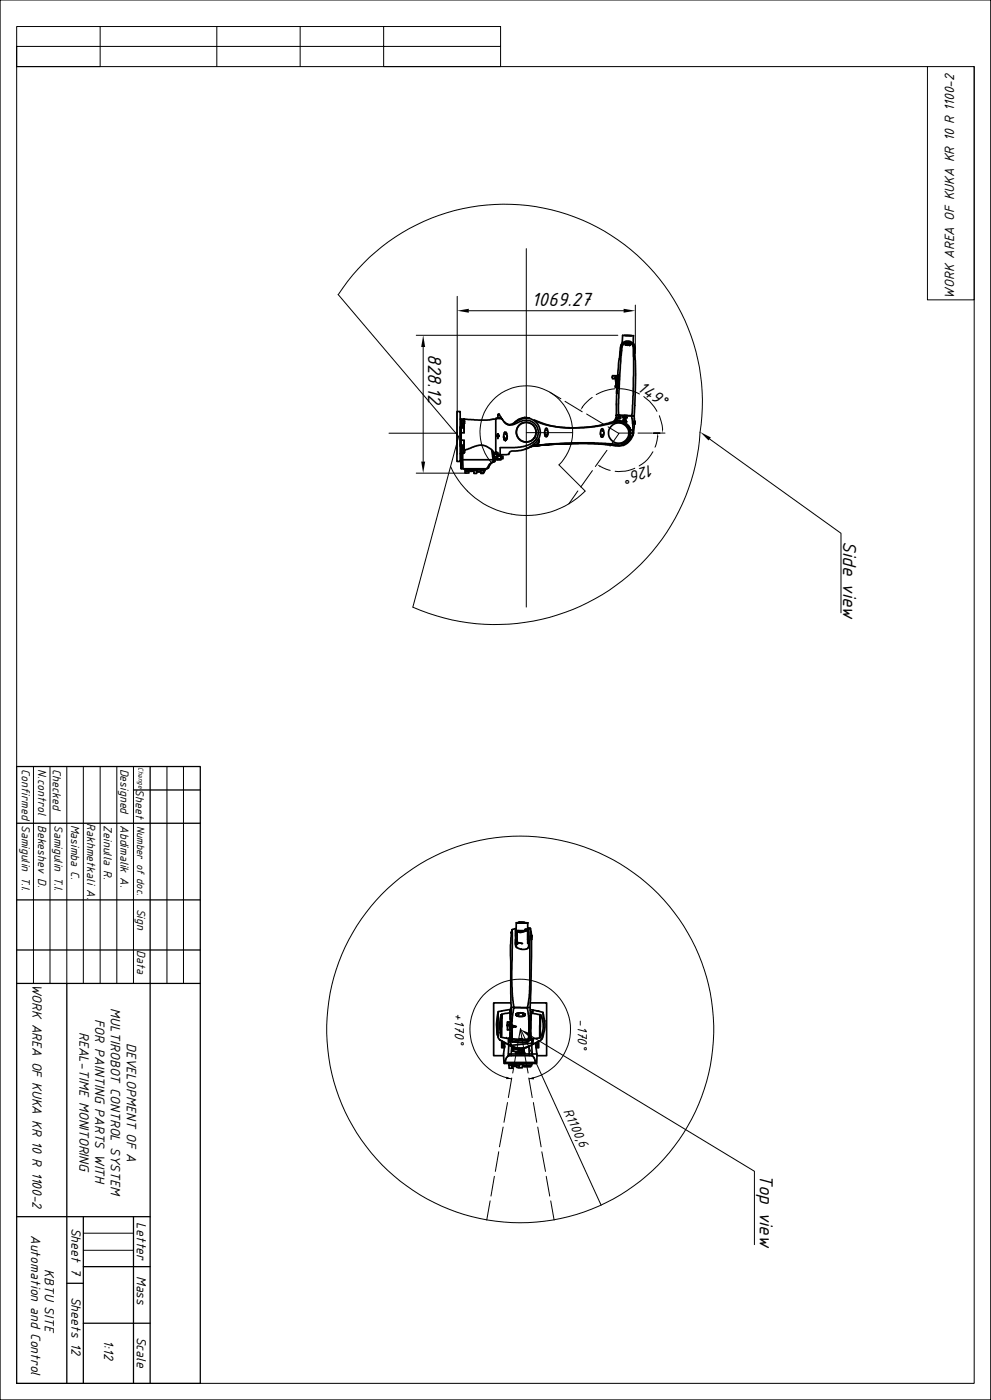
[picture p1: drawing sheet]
<svg xmlns="http://www.w3.org/2000/svg" width="297mm" height="420mm" viewBox="0 0 297 420" stroke-linecap="round" stroke-linejoin="round" font-family="sans-serif">
<g fill="none" stroke="#000" stroke-width=".38">
<path d="M5 230h55v185M40 237h20M45 230v185M5 247h55M5 270h55M5 295h55M5 285h55M20 295v120M5 365h40M25 380h20M25 365v50M40 365v50"/>
<path d="M20 385h5M25 397h20"/>
</g>
<g fill="none" stroke="#000" stroke-width=".3">
<path d="M0 0h296.9v419.9h-296.9zM30 8v12h-25M65 8v12M90 8v12M115 8v12h35v-12h-145v12v-6.1h145M278 20v70h14v-70M157.7 74.6v107.5M101.3 88.3l36.2 42.6-13.8 51.3a61.4 61.4 0 0 0 86.1-52.5 59.3 59.3 0 0 0-37.5-64.6 59.3 59.3 0 0 0-71 23.3M137 88.9v47.4M140.5 93.2h46.4M190.4 91.5v14.6M124.8 100.6h60.4"/>
<path d="M126.8 104.1v34.4M164.8 117.7l3.3 1.9M177.5 119.2l-1.6 1.3-1.4 1.6M184.4 116.6l-3.2 .7-2.5 1.1M185.9 116.6l3.5 .6 2.2 1M193 119l1.7 1.4 2.2 3M116.6 130h20.3M147.4 138.9a13.9 13.9 0 0 1 .9-19.4 13.9 13.9 0 0 1 19.4 .5 13.9 13.9 0 0 1-.1 19.4l7.8 7.9M155.7 131.8h.1M157.7 129.8h13.9M159.8 131.8l.1 .1M169.3 120.4l5.2 3.1"/>
<path d="M175.8 124.2l5.2 3.1M180 140l2.9 1.1M181.9 135.1l-3.5 4.9M182.2 128.1l3.3 1.9-2.7 3.9M182.6 131.2h.1M182.7 128.5v.1M185.5 129.9h4.2M191.2 129.9h4.3M195.7 135.6a10.7 10.7 0 0 1-4.1 4.2M197.1 131.2l-.8 3M197.6 124.7l1 4M197.8 129.9h-2h3.5"/>
<path d="M212.7 131.7l39.4 28.3v23.9M124.8 141.9h15.2M135.1 140a24.6 24.6 0 0 0 18.1 14.2M140.1 147.3h.1M173.2 147.3l-2.7 3.9M175.3 147.4a24.6 24.6 0 0 1-22 6.8M177.5 141.2l-3.4 4.9M190.2 140.5a10.7 10.7 0 0 1-5.8 .9M5 230v185h287v-395h-287v395h55M10 230v65M15 230v65M20 230v65"/>
<path d="M25 230v65M30 230v65M35 230v65M40 230v65M50 230v65M55 230v65M154.7 316l-1 5.9M154.9 314.5l1.1-5.7 1 5.7M156 308.5l24.2 53.1M157.2 316l1.1 5.9M158.9 310.6l67.2 40.8v22M150.8 338.1l-1.1 5.9"/>
<path d="M152.1 330.8l-1.1 5.9M153.4 323.4l-1 5.9M158.5 323.4l1 5.9M158.6 323.6a15.1 15.1 0 0 0 9.7-23.2 15.1 15.1 0 0 0-25.1 .2 15.1 15.1 0 0 0 10.1 23.1M159.9 330.8l1 5.9M161.2 338.1l1 5.9M148.2 352.9l-1 5.9M149.5 345.5l-1 5.9M162.4 345.5l1.1 5.9M163.7 352.9l1.1 5.9M25 370h14.8M25 375.1h14.8"/>
<path d="M146.9 360.3l-1 5.7M165.1 360.3l1 5.7"/>
<circle cx="155.9" cy="308.8" r="58"/>
</g>
<g fill="none" stroke="#000" stroke-width=".51">
<path d="M183.6 113.1v.1M184.6 113.7v.6zM184.6 113.7v.6M184.6 115.7h-.2v.5h.8M184.6 114.3h.6l.1-1.7-.1 3.9 .4-1.1-.4-1.1M184.6 115.3h.1M184.6 113.8h.2M184.6 114.9v.4zM184.6 115.2l.3 .1M184.7 115.4l-.1 .4M184.7 115.4v.4M184.8 118h.1"/>
<path d="M184.8 114v.3h.4M184.8 114.3h.1M184.9 114.9v.3h.3M184.9 115.2l.3 .1h-.3l.3 .1-.3 .1h.3M184.9 115.5v.2h.3M184.9 115.4h-.3v.4h.6M184.9 118v-1.8l-.2 8.4M184.9 114.9h-.3v.4M184.9 112.9l.1 .6M184.9 113.5v.1M184.9 112.9l-.5-.1-.1 .5v.2h.6M184.9 116.2h.1"/>
<path d="M185 115.3h.1M185 116.2l.2 .3M185 112.9v-.2h-1.4v.9h1.4M185 113.8h-.2v.2h.4M185 114.5l.1-.2-.1 .6M185.2 112.5l.3-4.5 .4-1.2 .2-2.8 .3-.6a2.03 2.03 0 0 1 2.5-1 2.03 2.03 0 0 1 1.2 2.4l.3 3.2a114.2 114.2 0 0 1-.5 16.8l-.6-.1 .5-6.2v-14l-.3-1.1-1-.7-1.4 .3-.5 .4-.2 1-.8 10-.2 9.4a.5 .5 0 0 0 0 .6 .5 .5 0 0 0 .5 .2l3.4 .1M185.2 114.9h-.3l.3 .1M185.2 112.6h.1M185.2 112.5l-.2 .1 .2 1.2M185.2 114.3l-.2 .6M186.1 104.2v.7M186.5 102.8h.3"/>
<path d="M186.6 102.9l-.6 1-.4 3.7M186.6 100.6l3.3 .1M186.7 100.6l-.2 2.2 .1 .2-.5 .8v1M187.2 100.6l2 .1M187.2 100.6h.1M187.5 103.3l-.1 .2zM187.5 103.3v.2M187.5 100.7l1.4 .1M187.8 103.2l.1 .2a.23 .23 0 0 1 .3-.2 .23 .23 0 0 1 .1 .3l-.1 .1v-.3l-.2 .3-.3-.1v-.3v.3M187.8 103.4l.4-.2 .1 .2M187.8 103.5h.2M188 103.4v.1"/>
<path d="M188 103.4h.1M188.3 103.4l-.1 .1M188.5 103.4h.2M188.5 103.3v.2M188.7 103.3v-.1l-.2 .1 .1 .3v-.1M188.8 103.2h.1M188.8 103.3h.1M188.8 103.2l.1 .3-.2 .1M188.8 103.4h.1M189.2 100.6v.1M189.5 102.9h.2a1.96 1.96 0 0 1 .4 2.1l.1-.6M189.7 103l.5 .9 .1 3.9"/>
<path d="M189.8 100.7l-.1 2.3M136.9 123.4h1v15h-1zM137.9 136l.3 .1M137.9 127.9v1.9M137.9 132v2M137.9 125.8l.3-.1v4.1h-.3v2.2h.3v4.1l.5-.1M138.1 136.1l.1 1.8M138.2 125.7l5.2 .3h3.4l1-.3M138.2 136.1v4.5l-.1-2.7h10.2l-.1 .5M138.8 133.8v.9v-.8M138.8 127.2v.9M138.8 126v2.4"/>
<path d="M138.8 134.7v1.2M138.8 133.5v2.5l.2-.2M138.9 135.7h.3M138.9 135.3h.3M138.9 127h.3M138.9 126.5h.3M138.9 134.8h.3v1h-.3M138.9 126.2h.3v.8h-.3M138.9 126.1h.1M139 126.2l.1-.5v.5M139 125.9h-.2v2.1M139.1 135.8l-.4 .2 .1 4.6h-.5"/>
<path d="M139.1 128.1h-.3v.3h.3M139.1 132.1v1.4l-.3-.1v.5h.3M139.1 129.8v-2.8v2.8h-.9v2.2l.9 .1v2.7v-1.3M139.2 135.1l3.2-1.2 1.9-.4 1.7 .5 1.2 .7 .8 .9a.41 .41 0 0 0 .2 .4 .41 .41 0 0 0 .4 0M147.4 135l.4 3.6-.9 .5-.4 .6a1.3 1.3 0 0 1-1.9 .9h-5.8M148 135.6l.2 2.3M148.2 137l.1 .9M148.3 137.8h.8l-.8 .1M148.3 137.9l-.1 .5-.4 .2M148.3 138.4l-1 .5-.9 1.4-.7 .3M148.6 135.8v.5l.5 .1v.6h-.9l-.2-1.1M148.6 135.7l.6 .1"/>
<path d="M148.6 136.2h.6M148.6 136.1h.6M148.6 125.6l-.7 .2M148.9 137.9l1.2-.1zM148.9 130.8h.6M148.9 125.6l.3-.3h.7v.3M148.9 125.5l.3-.2v-1h.4l.8 1.3M149 130.3l.2-.1 .2 .2-.2 .2zM149 130.3h.4M149.1 136.6h1v.2M149.1 137v.3l-.9 .1M149.1 136.8h1v.8h-1"/>
<path d="M149.1 137v.1M149.1 137.3v.5M149.2 131.2v.4zM149.2 130.2h.1M149.2 131.2h.1M149.4 130.8l.1 .1v-.2l-.1 .2M149.4 130.8h.1M149.4 130.6h.1M149.5 124.3h.1M149.6 124.3h-.2l-.2 .2M149.9 134.4v2h-.7M149.9 125.3h.3"/>
<path d="M150.1 136.7l.1 1.1-.1-.2M150.2 136.9h.5v.7h-.5M151.5 131.6h.1M151.5 130.3h.1M151.5 131.5h.1M152.1 130.9l-.3 1.1-.3 .1 .4-.6-.1-1.5a.41 .41 0 0 0-.5-.4 .41 .41 0 0 0-.3 .7v1.1l.1 .5 .4 .2-.4-.1-.1-1.1M155.6 125.9l-1.7 1.1-1 .4-.8-.1-1-.7M155.6 126a4.2 4.2 0 0 1 5.1 .7 4.2 4.2 0 0 1 .6 5.1l.2 .7-.3 .6M156 126.4l-1.9 .9-1.7 .2-1-.6-1-1.3-1.8-.1v10.2h.6l-.1 .7M156.1 126.4a3.6 3.6 0 0 1 4.4 1 3.6 3.6 0 0 1 .1 4.5M156.5 127a2.96 2.96 0 0 1 3.5 .8 2.96 2.96 0 0 1 .1 3.6M156.5 127a2.95 2.95 0 0 0-1 4.5 2.95 2.95 0 0 0 4.6-.2"/>
<path d="M157 125.3h.1M157.1 125.3h.1M157.1 125.3l-.1 .1M157.3 125.3h.1M157.2 125.3h.1M157.4 125.3h-.3M157.6 125.3h.1M157.7 125.3l.3 .1M157.7 125.3h.2h-.3M157.9 125.4h-.7a4.1 4.1 0 0 0-2.9 1.5M157.9 125.3h.1M158 125.3h.1"/>
<path d="M158.3 125.4h.1M158.2 125.3h.1M158.5 125.3l.3 .2M158.6 125.4a4.3 4.3 0 0 0-4.6 1.6M159.9 133.5l-3.1 1.5-3 .3a.86 .86 0 0 0-1.1 .6l-.2 .4-2.6 .1M159.9 133.4l-.3 .2M160.1 126a30.7 30.7 0 0 0 15.8 2.1l3.5-.4 4.9-1.3 1.6-.1M160.2 131.4h.1M160.2 126.2l1.9 .8 2.7 .8 6.1 .6 7.3-.4 5.8-1.2 1.9-.1M160.6 131.9l-1.5 1.2-2.1 .8-2.8 .4h-4.3M161 133.3l-.2 .1M161.1 133.1l.1 .1-.6 .3-.7-.1"/>
<path d="M161.2 133h.1M161.2 133l-.6 .4-.7-.1M161.4 131.7l.1 .1a1.11 1.11 0 0 1-.3 1.3M161.4 131.8l-1.5 1.6M163.5 128.5h.2a1.65 1.65 0 0 1 0 2.5l-.3-.4-.2-.6zM163.7 129.1h.1M163.7 130.3h.1zM163.7 130.4h.1M164.2 129.7l-.1 .8a.4 .4 0 0 1-.5 .4 .4 .4 0 0 1-.3-.5v-.6M164.2 129.7h.1M173.4 133l-8.6 .3-5.7 .6 4.1-.5 8.1-.4 7.9 .1 5.4 .6M180.2 128.8l.3-.2a1.79 1.79 0 0 1 0 2.5 1.88 1.88 0 0 1-.3-2.3z"/>
<path d="M180.5 129.3h.1M180.5 130.6h.1M180.4 129.2h.2M180.4 130.5h.2M181 129.8l-.2 .8a.43 .43 0 0 1-.4 .5 .43 .43 0 0 1-.4-.6v-.7M183.9 126.5l1.3-.3 1.6 .3M184.2 133.6a3.5 3.5 0 0 0 2.6 0M184.5 126.4l.5-.7-.6 .1-.4 .6M184.6 125.3h.7M184.7 121.5h.1M184.7 121.1h.1M184.7 124.6h.8h-.8l-.3 1.2"/>
<path d="M185.2 125.5l-.1 .3M185.3 125.3l-.1 .1M185.8 126.3l1.7 .6 1.1 1.2M185.9 126.7a3.3 3.3 0 0 1 2.6 3.9 3.3 3.3 0 0 1-3.8 2.6l-6.6-.4h-5.1l-9.5 .5-4.2 .5M186.4 133.5l-1.9 .1-6.6-.6-10.5 .1-8 .8-2 .8M186.8 125l.3 .2-.2 .1zM186.8 125l.1 .1M186.8 125.1l-.1 .2M186.8 125.3h.1M186.9 125.3h.1M186.9 125.2h.2M187 126h-.2"/>
<path d="M187 126h-.2v.2l.1-.1M187.1 126.3l.1 .3 .3-.1v-.5h-.3h.3l-.2 .4-.2-.1h.1M187.1 126.2h-.3M187.2 126.3h.3M187.2 126h.3M187.2 125.3l.3-.2-.1 .2M187.4 126.3h.1M187.3 126.2l-.1 .1M187.3 124.6l-.1 .4M187.3 125.3h.2M187.4 126.1v.1M187.5 124.9l-.1 .6-.3-.2z"/>
<path d="M187.5 125.1l-.3 .2zM187.5 126.3l-.2 .3-.2-.2M187.5 125.3h.1M187.5 124.9l-.4 .4 .4 .2M187.5 126.4l.3 .2M187.6 126.4l.2 .1zM187.6 126.5h.2M187.7 125.2l.3 .1zM188 125.2h-.3l.3 .1M188.2 127.6l.7 1.3-.3-.8M188.9 131.1a3.3 3.3 0 0 1-2.5 2.3M189.1 130h.7v.3l-.4 .6-.6 .2"/>
<path d="M189.2 130.9l-1 1.5-1.5 1M189.3 124.8l-2-.2-.1 .4v-.4h-1.7l-.1 .3M189.7 129.8h.1M189.7 130.5l-.6 1.3a4.8 4.8 0 0 1-2.3 1.8M189.8 129.8l-.3-.7-.6-.3 .2 1.4-.3 1.4-.7 .9-1.4 .9M189.8 130l-.2 .8-.7 .4M189.8 129.9v.1M190.1 127.3l-.3 2.9M190.1 125.6h.1M190.1 126.2l-.2 .7 .3 .4M190.2 126.3v1zM190.2 126.3l-.1-1.5h-.8l.4 2.4v2.2"/>
<path d="M190.2 121.7h.1M139.1 140.6h.3M139.5 140.6v.3h.3v-.3M139.5 140.8l-.1 1.1h1.1v-1.1M139.7 140.9v.3h.7v-.3M139.7 141.2h.7M139.7 141.4h.6zM139.8 141.3v.1M139.8 141.2h.4M140.2 141.3v.1M140.3 140.6v.3h-.5M140.5 140.6v.3h-.2"/>
<path d="M140.6 140.6l-.1 .2M140.6 140.8h.2M140.8 140.6v.3h.4v-.3M140.8 140.9v.3h.8v-.3M140.8 141.2h.8M140.9 141.4h.6zM141 141.2h.4M141 141.3v.1M141.4 141.3v.1M141.6 140.6v.3h-.4M141.9 140.6v.2M141.9 140.6v.2h1.1v-.2"/>
<path d="M142 140.8v.4h1v-.4h.3h.7v.4h1.2v-.4M142 141.2v.8h.9v-.8M142.9 141.4l.1 .2h1.1M143 141.4l-.1 .1M143 140.9v.5M143 141.3h1.1M143.4 140.6l-.4 .2M144 140.6v.2h1v-.2M144.1 141.2v.8h.8v-.8M145 140.8v.4M145.1 141.2v.6h-.2M145.3 140.6l-.3 .2"/>
<path d="M145.6 140.6l-.3 .2v.5h-.2M146.1 140.3h.3M153.3 279.9l.1 .1M153.3 279.8h.1M153.4 279.5l-.1 .4zM153.4 279.7l-.4 3.8 .2 18a.61 .61 0 0 0 .1 .6 .61 .61 0 0 0 .7 .2M153.4 279.5h.1M154.6 279.4h.4v3h-.2M154.6 278.6l-1.2 .3M154.7 279.1l1 .1M154.7 276.8v2.3l.3 .3M155 279.5h.1"/>
<path d="M155.1 279.4l1.9 .1M155.4 276.7v.1M155.4 276.8l.6 .1zM155.4 276.7h.3zM155.4 276.8l2.1 .1zM155.5 276.7l-.8 .1 3.5 .1-.8-.1M155.7 276.7h.3zM155.7 276.8h.3zM155.7 279.2h1.8M155.9 276.7l1.1 .1zM156 276.9h1zM156 276.8h.8"/>
<path d="M156.3 276.7h.3zM156.3 276.8h.3zM156.9 276.7h.3zM156.9 276.8h.3zM157 276.9h.6zM157.1 276.8h.3zM157.4 278.8h.6v.5h-.5l-.2-.2zM157.5 276.8l.1 .1M157.5 278.8h.6M157.7 279.3l-1.5 .4-1.2-.3v3.1h-.2M158.2 278.5h.2zM158.2 278.9l-.2 .2"/>
<path d="M158.2 278.5l-.1 3.4M158.2 276.9v1.6h.2l.1 5.4-.3 .6-.4 .1M158.4 278.5h.5l.3 2.3h.3M159 278.6h-.5h.4l-.1 16.9-.2 4-.4 2.3a.73 .73 0 0 1-1.2 .5h-1.8a.94 .94 0 0 1-1.1-.1 .94 .94 0 0 1-.3-1l-.4-6.9v-15.4v.6M154.5 280.9l.1-2.3-.2 4.7 .2 .7 1.5 .8 1.7-.1M154.5 281.8l.2 1.7v-1.7M154.7 283.5h.1M154.8 281.8l-.1 1.7 .1-.4h.3l.2-.4M154.8 282.2v.7M155.1 282.6l-.3 .5M155.7 282.8l.9 .2M155.7 282.8l.8 .2"/>
<path d="M158.2 281.9v1.1M158.5 280.8v1.9l-.3 .2M159.2 280.7h.3v.6l-.2 .5-.2 15-.6 14.7 .1-4.6-.6-4.6h-4l-.6 4.5a.68 .68 0 0 0 .1 .8 .68 .68 0 0 0 .8 .2l.4 .3-1.4 .1 .1 3.2v-3.2M159.2 280.8l.1 1M159.5 280.7h.1M149.2 310.6v-6.4l-.1 6.2 .2 .7M149.2 304.2l-.4 3.2 .4 3.2M149.3 303.5l-.1 .7M149.6 309.8h.1M150.2 304.5l-.4 3.2 .3 3.2M150.3 304.5l.1-.2-.2 6.8 .1-6.6h-.2v.6l-.1 5.8h.2M150.4 304.3l2.6-.4v1.8"/>
<path d="M150.4 312.3v2h.8M150.4 303.3h.1M150.5 312.4l.2 1.4 .5 .3M150.6 312.4l.1 1.3 .5 .3M151.3 319h9.3M151.3 314a.6 .6 0 0 1-.5-.6 .6 .6 0 0 1 .5-.6l-.4 3.4 .1 2.8a.76 .76 0 0 0 .6-1l.2-.8 .6-.4v-.6h8.6l-.1 2.8h-.3l-.5-1.6-.6-.6M151.3 312.9l-.5 .4 .4 .5M151.5 318.7h8.9M151.8 311.3h.1M152.1 308.9h.6M152.1 307.6h.7M152.1 307.8v1.1"/>
<path d="M152.1 306.6h.6v1.2h-.6zM152.1 306.6v1M152.4 311.4h.1M152.5 319.2v.4h1v-.4l.1 .4M152.5 319v.2h1.1v-.2v.2M152.5 313.4l-.1 2.8M152.5 311.6l-.1 1.8 1.7 .8 2.8 .2 1.2-.3 1.4-.7M152.6 319.6v.9h.9v-.9v.9M152.7 313.6l.5 .2a4.7 4.7 0 0 0 4.8 .3M152.7 307.8h.1M152.8 307.8h.1M152.7 311.6v.5h-.3"/>
<path d="M152.7 307.8v1.2M152.7 311.5h.1M152.7 306.6v1l-.6-.1M152.8 311.9l2.9 .2M152.8 311.6v.3l.6 .1M152.8 303.3h.1M152.8 311.5h.1M153 307.8l.4 .1M153 305.7h.1M153 308.2h.4M153 312v.6h-.6M153 303.9l-.2 7.8-2.6-.6"/>
<path d="M153.1 312v1.6l6.3-.6 .1-1-.1 1M153.1 312.6l-.1 1.1M153.1 304.5l.2 3h-.3M153.1 303.9l-.1 1.8M153.1 303.7l.1 .4M153.2 303.1h.1M153.1 300.9h-5.1v15.8h2.9M153.1 303.3h-.2l-.1 .6v-1l-3.5 .6v7.8l.6 .8 2.5 1.3M153.2 302.9h-.3l-.1 .5M153.2 316.7h5.4M153.2 302.6v-.2l-.1 .7 .1-.5v.2M153.2 302.8h.1"/>
<path d="M153.2 302.9h.1M153.2 302.2v.3M153.2 303.6l-.1 .9M153.2 302.9l-.1 .6M153.2 313.9v.1M153.3 311.6l.1 .4M153.3 307.5l.1 .1M153.4 312l.2 .5zM153.4 315.2l.6 .1M153.4 314l-.2 2.7-.8 .1M153.6 312.5l4.6 .1M153.6 315.2l1.2 .4"/>
<path d="M153.7 312.5h4.5M153.7 319v.2h.3v-.2M153.8 314.2l-.4 1zM153.8 314.5l-.2 .8-.2-.1M153.9 319.8l.7 .1zM153.9 319.2v.4zM154 319.8v.1M154 319.7h.1M154 314.6l1 .2-1.2-.3 .2 .1-.2 .7M154 314.3l1.7 .2M154 315.4l.8 .2-.2 .4h2.7l-.5-1.5 .5 1.5M154.4 319.7v.1"/>
<path d="M154.5 319.6l-.5 .1M154.5 319v.2h-.5M154.5 319.2h.2M154.6 319v.2h1.3v-.2M154.6 304.2l1.4-.4 .8 .1a.52 .52 0 0 1 .6 .6 .52 .52 0 0 1-.7 .4h-1.5l-.6-.4zM154.6 319.2v.4h-.7h.7M154.7 319.2v.4h1v-.4M154.7 304.2l.7-.3h1.3a.48 .48 0 0 1 .6 .2 .48 .48 0 0 1-.1 .6l-1.9 .2-.7-.4zM154.8 319.6v.6h.9v-.6M154.8 315.6l-.2 .4M155 314.7h.1M155 314.8l.5 .1"/>
<path d="M155.1 316h1.7M155.1 315.8l.1 .2h1.5M155.3 304.3l.1 .1zM155.3 304.4h.1M155.4 314.8l-.3 1.2h-.4M155.6 314.8l.9 .2M155.6 314.8l-.2 .2M155.7 311.8v.3v-.3l.5 .3M155.8 311.6h.1M156 319l-.1 .2M156 319.2h.5v1.1l-1.2-.1M156.1 312l.1 .1 3.3-.1"/>
<path d="M156.3 311.6h.1M156.3 303.9h.1M156.3 314.9l.6 1.1M156.5 319v.2h3v-.2M156.5 311.6h.1M156.5 312h1.8M156.6 303.9h.1M156.7 304.5h.1M156.7 304.4h.1M156.7 319.2v.5h2.6v-.5M156.8 315.8l-.2 .2M156.9 314.7l-.4 .1"/>
<path d="M157 319.7v.3h2v-.3M157.2 316h-.4M158.1 302.3h.8M158.3 311.7v.3h-1.8v-.2M158.3 311.5h.1M158.5 312.1l-.3 .5zM158.8 313.7l-.7 .4M158.9 303.9v7.8l-2.9 .1-3.1-.2v-1.8M158.9 300.9h4.9v15.8h-2.9M158.9 302.9l.9 .1v.1M158.9 311.2l.1 .1M158.9 303.1h.1"/>
<path d="M159 310.7l-.1 .4M159 304.9h.1M159 309.8l.1 1.8M159.2 304l-.2 6.9 .2 1.1h.3M159.2 311.5h.1M159.2 303.9l2.6 .5M159.3 313.4l.2 3.4-.9-.1-.1-2.8a5.5 5.5 0 0 1-5.2 0l.8 .3M159.4 304h.1M159.3 303.5v.4v-.4l.3 .1M159.5 311.7v.4h.3M159.5 311.5h.1M159.7 303.1l-.1 .9"/>
<path d="M159.7 313h-.2v.4l.2-.1M159.8 303l3 .7-.1 2.8M160.5 312.9l.4 3.3M160.6 312.9l.3 .1 .1 .4-.3 .4M160.7 312.8l.2 .1a.61 .61 0 0 1 .2 .6 .61 .61 0 0 1-.4 .5l.5-.2v-1.3v1.4l-.5 .2M160.9 303.3h.6M161 312.6l-.1 .1M161.5 312.4v1.9h-.8M161.8 311.4l-2.7 .3 .1 .3M162.1 304.4a7.4 7.4 0 0 1-.2 6.9l.2-6.9h-.3v5a2.14 2.14 0 0 0 .1 1.9M162.7 303.7l.5 2.6M162.7 309.2l-.1 2.1-.5 .8-2.4 1.2-.1-1.6"/>
<path d="M163.2 306.3v2.7l-.7 2.6M163.2 306.2h.1M153.5 320.5h.1"/>
<circle cx="157.7" cy="129.7" r="2.97"/>
<circle cx="185.4" cy="129.9" r="3"/>
<circle cx="185.6" cy="125.3" r=".27"/>
<circle cx="185.7" cy="125.2" r=".42"/>
<circle cx="156" cy="315.5" r=".6"/>
<circle cx="156" cy="315.5" r=".34"/>
</g>
<path d="M137 93.2l3.5-.6v1.2zM186.9 92.6l3.5 .6-3.5 .6zM126.8 100.6l.6 3.5h-1.2zM126.2 138.5h1.2l-.6 3.4zM174.5 122l.3 .2-.9 .9zM197.1 129.9l.2 1.3-.4-.1zM198.4 128.7h.4l-.2 1.2zM209.9 129.6l3.2 1.6-.8 .9zM178.9 139.3l1.2 .5-.3 .4zM156 308.8l3.2 1.3-.6 1zM151.8 323l1.4 .7h-1.5zM158.6 323.7l1.3-.6 .2 .7z" fill="#000"/>
<g font-size="6.1">
<text x="159.3" y="91.7">1069.27</text>
<text x="128.3" y="106.2" transform="rotate(90 128.3 106.2)">828.12</text>
<text x="252.7" y="162.4" transform="rotate(90 252.7 162.4)">Side view</text>
<text x="227.8" y="352.2" transform="rotate(90 227.8 352.2)">Top view</text>
</g>
<g font-size="5.4">
<text x="190.8" y="117.1" transform="rotate(34 190.8 117.1)">149°</text>
<text x="195.5" y="139.3" transform="rotate(163 195.5 139.3)">126°</text>
</g>
<g font-size="4.4">
<text x="286" y="89.6" transform="rotate(-90 286 89.6)">WORK AREA OF KUKA KR 10 R 1100-2</text>
<text x="9.7" y="295.1" transform="rotate(90 9.7 295.1)">WORK AREA OF KUKA KR 10 R 1100-2</text>
<text x="28.5" y="305.8" transform="rotate(90 28.5 305.8)">FOR PAINTING PARTS WITH</text>
<text x="33.2" y="302.5" transform="rotate(90 33.2 302.5)">MULTIROBOT CONTROL SYSTEM</text>
<text x="136.4" y="304" transform="rotate(90 136.4 304)">+170°</text>
<text x="173.2" y="305.7" transform="rotate(90 173.2 305.7)">-170°</text>
<text x="23.8" y="309.5" transform="rotate(90 23.8 309.5)">REAL-TIME MONITORING</text>
<text x="38" y="312.8" transform="rotate(90 38 312.8)">DEVELOPMENT OF A</text>
<text x="168.7" y="333.2" transform="rotate(65 168.7 333.2)">R1</text>
<text x="170.9" y="338.1" transform="rotate(65 170.9 338.1)">0 ,6</text>
<text x="9.4" y="370.5" transform="rotate(90 9.4 370.5)">Automation and Control</text>
<text x="21.5" y="368.3" transform="rotate(90 21.5 368.3)">Sheet 7</text>
<text x="41" y="366.6" transform="rotate(90 41 366.6)">Letter</text>
<text x="13.5" y="380.8" transform="rotate(90 13.5 380.8)">KBTU SITE</text>
<text x="41" y="382.7" transform="rotate(90 41 382.7)">Mass</text>
<text x="21.4" y="389" transform="rotate(90 21.4 389)">Sheets 12</text>
<text x="31.2" y="402" transform="rotate(90 31.2 402)">1:12</text>
<text x="41" y="401" transform="rotate(90 41 401)">Scale</text>
</g>
<g font-size="3.8">
<text x="6.5" y="230.8" transform="rotate(90 6.5 230.8)">Confirmed</text>
<text x="11.4" y="230.8" transform="rotate(90 11.4 230.8)">N.control</text>
<text x="15.8" y="230.8" transform="rotate(90 15.8 230.8)">Checked</text>
<text x="36.1" y="230.5" transform="rotate(90 36.1 230.5)">Designed</text>
<text x="40.7" y="236.8" transform="rotate(90 40.7 236.8)">Sheet</text>
<text x="6.6" y="247.4" transform="rotate(90 6.6 247.4)">Samigulin T.I.</text>
<text x="11.5" y="247.4" transform="rotate(90 11.5 247.4)">Bekeshev D.</text>
<text x="16.4" y="247.4" transform="rotate(90 16.4 247.4)">Samigulin T.I.</text>
<text x="21.3" y="247.4" transform="rotate(90 21.3 247.4)">Masimba C.</text>
<text x="26.2" y="247" transform="rotate(90 26.2 247)">Rakhmetkali A.</text>
<text x="31.1" y="247.6" transform="rotate(90 31.1 247.6)">Zeinulla R.</text>
<text x="36.1" y="247.5" transform="rotate(90 36.1 247.5)">Abdimalik A.</text>
<text x="41.1" y="272.6" transform="rotate(90 41.1 272.6)">Sign</text>
<text x="41.1" y="285" transform="rotate(90 41.1 285)">Data</text>
</g>
<text font-size="3.4" x="41.1" y="247.7" transform="rotate(90 41.1 247.7)">Number of doc.</text>
<text font-size="2.3" x="41.5" y="230.1" transform="rotate(90 41.5 230.1)">Change</text>
</svg>
